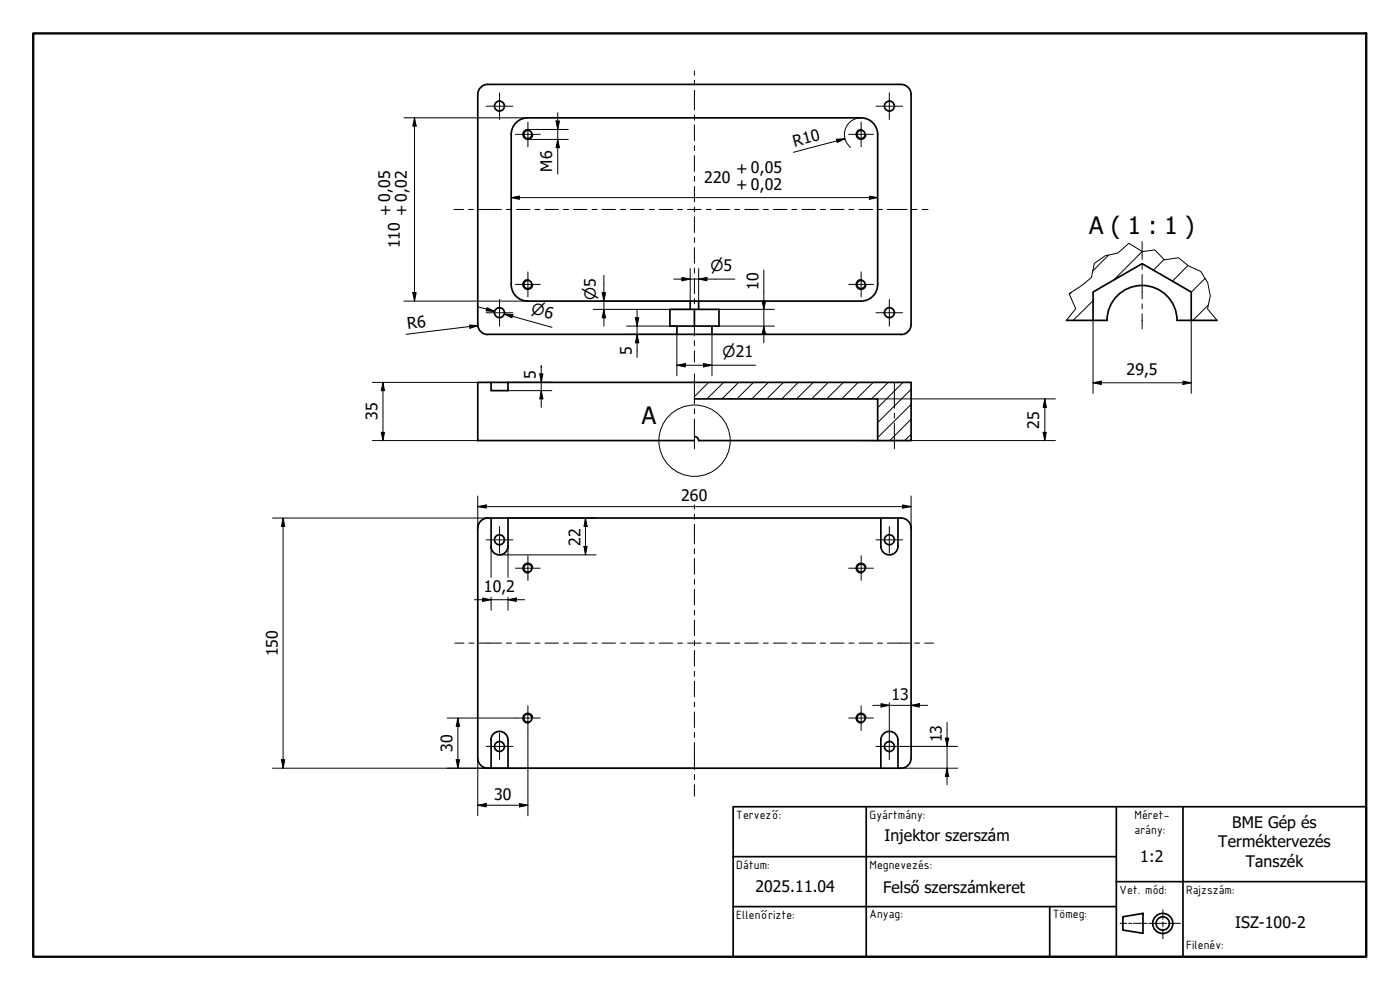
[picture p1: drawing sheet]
<svg xmlns="http://www.w3.org/2000/svg" width="420mm" height="297mm" viewBox="0 0 420 297" stroke-linecap="round" stroke-linejoin="round" font-family="sans-serif">
<!-- layer: Hatch (ISO) -->
<g fill="none" stroke="#000" stroke-width=".3">
<path d="M332.7 76.5l-4.8 4.8M342.8 75.5l-8.7 8.6M349.4 77.8l-3.3 3.3M356.5 79.7l-4.6 4.7M321.6 87.7l-.7 .6M328 90.2l-5.9 5.9M361.6 83.6l-4.1 4.1M362.6 91.5l-4.6 4.6M212.7 114.7l-4.3 4.3M217.2 114.7l-5 5M221.7 114.7l-5 5M226.1 114.7l-4.9 5"/>
<path d="M230.6 114.7l-5 5M235.1 114.7l-5 5M239.6 114.7l-5 5M244.1 114.7l-5 5M248.6 114.7l-5 5M253.1 114.7l-5 5M257.6 114.7l-5 5M262.1 114.7l-5.1 5M266.6 114.7l-5 5M271 114.7l-7.6 7.7M273.4 116.8l-10 10M273.4 130.3l-1.9 1.9"/>
<path d="M273.4 125.8l-6.4 6.4M273.4 121.3l-10 10"/>
</g>
<!-- layer: Visible (ISO) -->
<g fill="none" stroke="#000" stroke-width=".51">
<path d="M143.4 28.3v69M146.4 25.3a3 3 0 0 0-3 3M146.4 25.3h124a3 3 0 0 1 3 3M158.4 35.4a5 5 0 0 0-5 4.9M158.4 35.4h100M258.4 35.4a5 5 0 0 1 5 4.9M273.4 28.3v69M153.4 40.3v45M263.4 40.3v45M143.4 97.4a3 3 0 0 0 3 3M153.4 85.4a5 5 0 0 0 5 4.9M158.4 90.3h48.7"/>
<path d="M207.1 92.8h-6.1v5h2.1M208.4 92.8v5M209.7 90.3v2.5h-2.6v-2.5h51.3M209.7 92.8h6.1v5h-2.1M263.4 85.4a5 5 0 0 1-5 4.9M273.4 97.4a3 3 0 0 1-3 3M320 96.1h8v-8.5l14.8-8.5 14.7 8.5v8.5h7.8M328 96.1h4.2M332.2 96.2a10.5 10.5 0 0 1 10.5-10.6 10.5 10.5 0 0 1 10.6 10.6M353.3 96.1h4.2M146.4 100.3h124M147.4 114.7h-4v17.5h65"/>
<path d="M147.4 114.7h5.1v2.5h-5.1zM152.5 114.7h120.9v17.5h-10v-12.5h-55M203.1 100.3v-2.5h10.6v2.5M208.4 131a1.24 1.24 0 0 1 1.3 1.2h53.7M146.4 155.4a3 3 0 0 0-3 3.1v68.9M146.4 155.4h1M147.4 155.4h5.1v8.5a2.57 2.57 0 0 1-2.6 2.6 2.57 2.57 0 0 1-2.6-2.6zM152.5 155.4h111.9M264.4 155.4h5.1v8.5a2.57 2.57 0 0 1-2.6 2.6 2.57 2.57 0 0 1-2.5-2.6zM269.5 155.4a3.2 3.2 0 0 1 3.9 3.1v68.9M143.4 227.5a3 3 0 0 0 3 3M146.4 230.5h1"/>
<path d="M148.3 220a2.57 2.57 0 0 1 2.7-.3 2.57 2.57 0 0 1 1.5 2.3v8.5h-5.1l-.1-8.5a2.57 2.57 0 0 1 1-2zM264.4 230.5v-8.5a2.57 2.57 0 0 1 2.5-2.6 2.57 2.57 0 0 1 2.6 2.6v8.5M273.4 227.5a3 3 0 0 1-3 3h-117.9"/>
<circle cx="149.9" cy="31.8" r="1.49"/>
<circle cx="266.9" cy="31.8" r="1.49"/>
<circle cx="158.4" cy="40.3" r="1.24"/>
<circle cx="258.4" cy="40.3" r="1.24"/>
<circle cx="149.9" cy="93.8" r="1.49"/>
<circle cx="158.4" cy="85.4" r="1.24"/>
<circle cx="258.4" cy="85.4" r="1.24"/>
<circle cx="266.9" cy="93.8" r="1.49"/>
<circle cx="149.9" cy="161.9" r="1.49"/>
<circle cx="158.4" cy="170.5" r="1.24"/>
<circle cx="258.4" cy="170.5" r="1.24"/>
<circle cx="266.9" cy="161.9" r="1.49"/>
<circle cx="158.4" cy="215.5" r="1.24"/>
<circle cx="258.4" cy="215.5" r="1.24"/>
<circle cx="149.9" cy="224" r="1.49"/>
<circle cx="266.9" cy="224" r="1.49"/>
</g>
<!-- layer: Visible Narrow (ISO) -->
<path d="M158.7 38.9a1.49 1.49 0 0 0-1.8 1.2 1.49 1.49 0 0 0 1.2 1.7 1.49 1.49 0 0 0 1.8-1.2M258.7 38.9a1.49 1.49 0 0 0-1.8 1.2 1.49 1.49 0 0 0 1.3 1.7 1.49 1.49 0 0 0 1.7-1.2M158.7 83.9a1.49 1.49 0 0 0-1.8 1.2 1.49 1.49 0 0 0 1.2 1.7 1.49 1.49 0 0 0 1.8-1.2M258.7 83.9a1.49 1.49 0 0 0-1.8 1.2 1.49 1.49 0 0 0 1.3 1.7 1.49 1.49 0 0 0 1.7-1.2M159.9 170.2a1.49 1.49 0 0 0-1.8-1.2 1.49 1.49 0 0 0-1.2 1.7 1.49 1.49 0 0 0 1.8 1.2M259.9 170.2a1.49 1.49 0 0 0-1.7-1.2 1.49 1.49 0 0 0-1.3 1.7 1.49 1.49 0 0 0 1.8 1.2M159.9 215.2a1.49 1.49 0 0 0-1.8-1.2 1.49 1.49 0 0 0-1.2 1.7 1.49 1.49 0 0 0 1.8 1.2M259.9 215.2a1.49 1.49 0 0 0-1.7-1.2 1.49 1.49 0 0 0-1.3 1.7 1.49 1.49 0 0 0 1.8 1.2" fill="none" stroke="#000" stroke-width=".38"/>
<!-- layer: Break Line (ISO) -->
<path d="M320 96.1l2.8-3.5-1.9-4.5 3.8-2.5 2.8-2.3 .9-4.3 3.3-2.2 3.8-.9 3.3-2.9 4 2.5 3.8-.5 2.8 3 4.3-.7 2.9 2.4 3.8 1.8 2.1 3.3 .7 4-.8 3.9 2.9 3.4" fill="none" stroke="#000" stroke-width=".3"/>
<!-- layer: Detail Boundary (ISO) -->
<circle cx="208.4" cy="132.2" r="10.7" fill="none" stroke="#000" stroke-width=".3"/>
<!-- layer: Title (ANSI) -->
<g fill="none" stroke="#000" stroke-width=".51">
<path d="M337 275.1l6-1v5.9l-6-.9z"/>
<circle cx="349" cy="277.1" r="3"/>
<circle cx="349" cy="277.1" r="2"/>
</g>
<path d="M336.2 277h2M338.7 277h1M340.2 277h4M344.7 277h1M346.2 277h4M349 273v2.8M349 276.6v1.5M349 278.8v2.9M350.7 277h1M352.2 277h2.1" fill="none" stroke="#000" stroke-width=".3"/>
<!-- layer: Title (ISO) -->
<path d="M220 242h190v45.1h-190zM220 257h115M260 242v45.1M335 242v45.1M355 242v45.1M220 272h115M315 272v15.1M335 264.5h75" fill="none" stroke="#000" stroke-width=".51"/>
<!-- layer: Border (ISO) -->
<path d="M10 10h400v277.1h-400z" fill="none" stroke="#000" stroke-width=".7"/>
<!-- layer: Dimension (ISO) -->
<g fill="none" stroke="#000" stroke-width=".3">
<path d="M121.2 35.4h28.6M124.4 35.4l.5 2.4h-1zM124.4 35.4v54.9M150 35.4h8.4M158.5 38.8h12.1M166.9 36.3h1l-.5 2.5zM167.4 33.8v18.4M258.4 35.4a5 5 0 0 0-4.7 3.3 5 5 0 0 0 1.6 5.5M153.4 59.3l2.5-.4v.9zM153.4 59.3h110M158.5 41.8h12.1M167.4 41.8l.5 2.5h-1z"/>
<path d="M251 41.8l2.6-.2-2.3 1.1zM253.6 41.6l-15.5 4.1M260.9 58.9l2.5 .4-2.5 .5zM121.2 90.3h28.6M123.9 87.8h1l-.5 2.5zM140.9 97.5l2.5 .2-2.4 .8zM143.4 97.7l-21.5 2.6M143.6 92.1l4.9 1.4M146.2 92.3l2.3 1.2-2.6-.2zM150 90.3h8.4M151.4 94.2l2.5 .2-.3 1zM153.8 94.9l-2.4-.7 14.3 4"/>
<path d="M178.1 92.8h29M180.7 87.8h1l-.5 2.5zM181.2 92.8l.5 2.6h-1zM181.2 82.6v15.2M188 97.8h15.1M190.7 95.4h1l-.5 2.4zM191.2 92.8v14.4M202.2 83.7h18.3M204.7 83.2l2.4 .5-2.4 .6zM207.1 80.6v9.7h-26.6M209.7 83.7l2.5-.5v1.1zM209.7 80.6v9.7"/>
<path d="M215.8 92.8h16.6M215.8 97.8h16.6M228.7 90.3h1l-.5 2.5zM229.2 97.8l.5 2.5h-1zM229.2 81.1v21.8M328 96.1v21.9M357.5 96.1v21.9M111.8 114.7h31.6M114.9 114.7l.5 2.5h-1zM114.9 114.7v17.5M152.5 114.7h13.1M152.5 117.2h13.1"/>
<path d="M162 112.2h.9l-.5 2.5zM162.4 117.2l.5 2.5h-.9zM162.4 109.7v12.5M188 100.3h15.1v12.5M191.2 100.3l.5 2.6h-1zM203.1 109.6l2.6-.5v1zM203.1 109.6h23.7M211.1 109.1l2.6 .5-2.6 .5zM213.7 100.3v12.5M263.4 119.7h4.9M268.5 119.7h48.2M313.6 119.7l.4 2.5h-.9z"/>
<path d="M313.6 119.7v12.5M328 114.9l2.5-.6v1.1zM328 114.9h29.5M355 114.3l2.5 .6-2.5 .5zM111.8 132.2h31.6M114.4 129.7h1l-.5 2.5zM258.4 132.2h9.9M268.5 132.2h48.2M313.1 129.7h.9l-.4 2.5zM81.8 155.4h64.6M85 155.4l.5 2.6h-1zM85 155.4v75.1"/>
<path d="M143.4 152l2.5-.5v.9zM143.4 152h130M143.4 148.8v9.7M152.5 155.4h26.4M175.7 155.4l.5 2.6h-.9zM175.7 155.4v11.1M270.9 151.5l2.5 .5-2.5 .4zM273.4 148.8v9.7M142.4 179.9h15.1M144.8 179.4l2.6 .5-2.6 .6zM147.4 163.9v9.3M147.4 179.2v3.9"/>
<path d="M149.9 166.5h29M152.5 179.9l2.4-.5v1.1zM152.5 163.9v9.3M152.5 179.2v3.9M175.3 163.9h.9l-.5 2.6zM134.2 215.4h20.5M137.4 215.4l.5 2.6h-1zM137.4 215.4v15.1M158.4 219.2v25.6M261.9 211.6h16.5M264.4 211.1l2.5 .5-2.5 .5zM266.9 210.9v9"/>
<path d="M273.4 211.6l2.5-.5v1zM284.2 216.7v18.7M81.8 230.5h126.5M84.5 228h1l-.5 2.5zM136.9 228h1l-.5 2.5zM143.4 227.4v17.4M269.5 230.5h17.9M270.9 224h16.5M283.7 221.5h1l-.5 2.5zM284.2 230.5l.5 2.5h-1zM143.4 241.6l2.5-.5v1zM143.4 241.6h15"/>
<path d="M155.9 241.1l2.5 .5-2.5 .5z"/>
</g>
<g fill="#000">
<path d="M124.4 35.4l.5 2.4h-1zM166.9 36.3h1l-.5 2.5zM153.4 59.3l2.5-.4v.9zM167.4 41.8l.5 2.5h-1zM251 41.8l2.6-.2-2.3 1.1zM260.9 58.9l2.5 .4-2.5 .5zM123.9 87.8h1l-.5 2.5zM140.9 97.5l2.5 .2-2.4 .8zM146.2 92.3l2.3 1.2-2.6-.2zM151.4 94.2l2.5 .2-.3 1zM180.7 87.8h1l-.5 2.5zM181.2 92.8l.5 2.6h-1z"/>
<path d="M190.7 95.4h1l-.5 2.4zM204.7 83.2l2.4 .5-2.4 .6zM209.7 83.7l2.5-.5v1.1zM228.7 90.3h1l-.5 2.5zM114.9 114.7l.5 2.5h-1zM162 112.2h.9l-.5 2.5zM162.4 117.2l.5 2.5h-.9zM191.2 100.3l.5 2.6h-1zM203.1 109.6l2.6-.5v1zM211.1 109.1l2.6 .5-2.6 .5zM229.2 97.8l.5 2.5h-1zM328 114.9l2.5-.6v1.1z"/>
<path d="M355 114.3l2.5 .6-2.5 .5zM114.4 129.7h1l-.5 2.5zM313.1 129.7h.9l-.4 2.5zM313.6 119.7l.4 2.5h-.9zM85 155.4l.5 2.6h-1zM143.4 152l2.5-.5v.9zM175.7 155.4l.5 2.6h-.9zM270.9 151.5l2.5 .5-2.5 .4zM152.5 179.9l2.4-.5v1.1zM175.3 163.9h.9l-.5 2.6zM144.8 179.4l2.6 .5-2.6 .6zM137.4 215.4l.5 2.6h-1z"/>
<path d="M264.4 211.1l2.5 .5-2.5 .5zM273.4 211.6l2.5-.5v1zM84.5 228h1l-.5 2.5zM136.9 228h1l-.5 2.5zM283.7 221.5h1l-.5 2.5zM284.2 230.5l.5 2.5h-1zM143.4 241.6l2.5-.5v1zM155.9 241.1l2.5 .5-2.5 .5z"/>
</g>
<!-- layer: Centerline (ISO) -->
<g fill="none" stroke="#000" stroke-width=".3">
<path d="M208.4 21.3v1.3M208.4 24.1v1.5M208.4 27.1v5.9M208.4 34.5v1.6M208.4 37.5v4.7M208.4 43.7v1.5M208.4 46.7v4.7M208.4 52.9v1.5M208.4 55.9v4.7M136.3 62.9h2.8M140.7 62.9h1.4M143.6 62.9h6.9"/>
<path d="M152 62.9h1.5M155 62.9h4.1M160.5 62.9h1.6M163.6 62.9h4M169.1 62.9h1.5M172.1 62.9h4M177.7 62.9h1.5M180.7 62.9h4M186.2 62.9h1.6M189.2 62.9h4.1M194.8 62.9h1.5M197.8 62.9h4.1"/>
<path d="M203.4 62.9h1.5M206.4 62.9h4M208.4 62.1v1.5M208.4 65.1v4.7M208.4 71.3v1.5M208.4 74.3v4.7M212 62.9h1.4M214.9 62.9h4.1M220.5 62.9h1.5M223.5 62.9h4.1M229.1 62.9h1.5M232.1 62.9h4.1"/>
<path d="M237.6 62.9h1.5M240.7 62.9h4M246.2 62.9h1.5M249.2 62.9h4.1M254.8 62.9h1.5M257.8 62.9h4.1M263.3 62.9h1.6M266.3 62.9h5.9M273.7 62.9h1.5M276.7 62.9h1.8M342.8 72.5v5.3M342.8 79.3v1.5"/>
<path d="M208.4 80.4v1.6M208.4 83.5v4.6M208.4 89.6v1.6M208.4 92.6v8.2M342.8 82.3v7.3M342.8 91.2v1.4M342.8 94.2v4.5M208.4 102.2v1.5M208.4 105.3v3.3M208.4 112.2v9M268.4 114.7v7.8M208.4 122.7v1.5"/>
<path d="M208.4 125.7v9M268.4 123.9v1.6M268.4 126.9v7.8M208.4 151.5v1.3M208.4 154.3v1.5M208.4 157.3v5.9M208.4 164.6v1.6M208.4 167.6v4.7M208.4 173.8v1.5M208.4 176.8v4.7M136.5 193h2.8M140.7 193h1.5"/>
<path d="M143.8 193h6.7M152 193h1.5M155 193h4.1M160.5 193h1.6M163.6 193h4M169.1 193h1.5M172.1 193h4M177.7 193h1.5M180.7 193h4M186.2 193h1.6M189.2 193h4.1M194.8 193h1.5"/>
<path d="M197.8 193h4.1M203.4 193h1.5M206.4 193h4M208.4 183.1v1.4M208.4 186v4.7M208.4 192.2v1.5M208.4 195.2v4.7M212 193h1.4M214.9 193h4.1M220.5 193h1.5M223.5 193h4.1M229.1 193h1.5"/>
<path d="M232.1 193h4.1M237.6 193h1.5M240.7 193h4M246.2 193h1.5M249.2 193h4.1M254.8 193h1.5M257.8 193h4.1M263.3 193h1.6M266.3 193h6.7M274.5 193h1.5M277.5 193h2.7M208.4 201.4v1.5"/>
<path d="M208.4 204.4v4.7M208.4 210.6v1.5M208.4 213.6v4.7M208.4 219.8v1.5M208.4 222.8v8.1M208.4 232.4v1.5M208.4 235.4v3.5"/>
</g>
<!-- layer: Center Mark (ISO) -->
<g fill="none" stroke="#000" stroke-width=".3">
<path d="M145.9 31.9h8M149.9 27.9v8M158.4 36.6v7.5M258.4 36.6v7.5M262.9 31.9h8M266.9 27.9v8M154.7 40.3h7.4M254.7 40.3h7.4M145.9 93.8h8M149.9 89.8v8M154.7 85.3h7.4M158.4 81.6v7.5"/>
<path d="M254.7 85.3h7.4M258.4 81.6v7.5M262.9 93.8h8M266.9 89.8v8M149.9 158v8M266.9 158v8M145.9 162h8M154.7 170.5h7.4M158.4 166.7v7.5M254.7 170.5h7.4M258.4 166.7v7.5M262.9 162h8"/>
<path d="M149.9 219.9v8.1M154.7 215.4h7.4M158.4 211.8v7.4M254.7 215.4h7.4M258.4 211.8v7.4M266.9 219.9v8.1M145.9 224h8M262.9 224h8"/>
</g>
<g font-size="7.2">
<text x="326.8" y="70.2">A ( 1 : 1 )</text>
<text x="192.6" y="127.1">A</text>
</g>
<g font-size="4.8">
<text x="238.4" y="44" transform="rotate(-15 238.4 44)">R10</text>
<text x="165.7" y="51.5" transform="rotate(-90 165.7 51.5)">M6</text>
<text x="221" y="52.2">+ 0,05</text>
<text x="211.3" y="55">220</text>
<text x="221" y="56.9">+ 0,02</text>
<text x="117.3" y="64.9" transform="rotate(-90 117.3 64.9)">+ 0,05</text>
<text x="122" y="64.9" transform="rotate(-90 122 64.9)">+ 0,02</text>
<text x="120" y="74.5" transform="rotate(-90 120 74.5)">110</text>
<text x="227.6" y="87" transform="rotate(-90 227.6 87)">10</text>
<text x="122.4" y="98.6" transform="rotate(-7 122.4 98.6)">R6</text>
<text x="189.6" y="106.5" transform="rotate(-90 189.6 106.5)">5</text>
<text x="160.8" y="113.7" transform="rotate(-90 160.8 113.7)">5</text>
<text x="338.1" y="112.5">29,5</text>
<text x="113.3" y="126.1" transform="rotate(-90 113.3 126.1)">35</text>
<text x="311.9" y="128.6" transform="rotate(-90 311.9 128.6)">25</text>
<text x="204.5" y="150.4">260</text>
<text x="174.2" y="163.8" transform="rotate(-90 174.2 163.8)">22</text>
<text x="145.2" y="177.5">10,2</text>
<text x="83.4" y="196.9" transform="rotate(-90 83.4 196.9)">150</text>
<text x="267.5" y="210">13</text>
<text x="135.8" y="225.6" transform="rotate(-90 135.8 225.6)">30</text>
<text x="282.6" y="222.7" transform="rotate(-90 282.6 222.7)">13</text>
<text x="148.3" y="240">30</text>
<text x="369.8" y="248.5">BME Gép és</text>
<text x="265.4" y="252.5">Injektor szerszám</text>
<text x="365.6" y="254.2">Terméktervezés</text>
<text x="342.2" y="258.7">1:2</text>
<text x="373.9" y="260">Tanszék</text>
<text x="226.7" y="267.8">2025.11.04</text>
<text x="265" y="267.8">Felső szerszámkeret</text>
<text x="370.7" y="278.4">ISZ-100-2</text>
</g>
<g font-size="4.6">
<text x="213.2" y="81.3">⌀5</text>
<text x="178.8" y="89.9" transform="rotate(-90 178.8 89.9)">⌀5</text>
<text x="159.3" y="94" transform="rotate(16 159.3 94)">⌀6</text>
<text x="216.9" y="107.2">⌀21</text>
</g>
<g font-size="3.9">
<text x="221" y="245.8">Tervező:</text>
<text x="261" y="245.8">Gyártmány:</text>
<text x="340.5" y="245.8">Méret-</text>
<text x="340.5" y="250.2">arány:</text>
<text x="221" y="260.8">Dátum:</text>
<text x="261" y="260.8">Megnevezés:</text>
<text x="336" y="268.3">Vet. mód:</text>
<text x="356" y="268.3">Rajzszám:</text>
<text x="221" y="275.8">Ellenőrizte:</text>
<text x="261" y="275.5">Anyag:</text>
<text x="316" y="275.5">Tömeg:</text>
<text x="356" y="284.8">Filenév:</text>
</g>
</svg>
